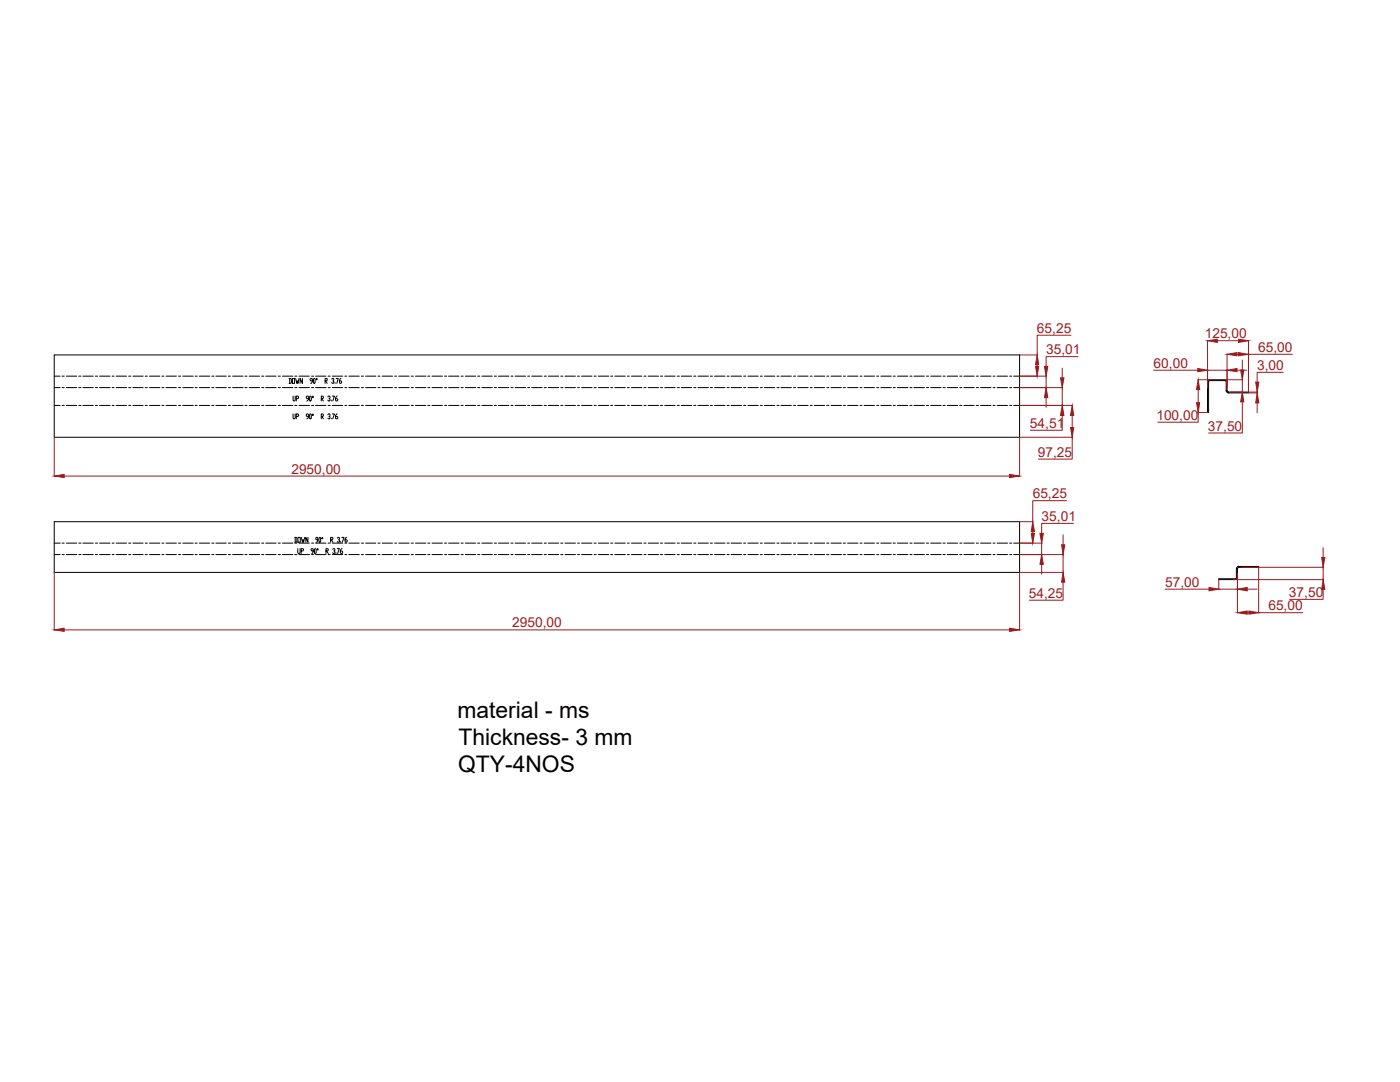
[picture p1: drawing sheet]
<svg xmlns="http://www.w3.org/2000/svg" width="279mm" height="216mm" viewBox="0 0 279 216" stroke-linecap="round" stroke-linejoin="round" font-family="sans-serif">
<!-- layer: 0 -->
<g fill="none" stroke="#000" stroke-width=".2">
<path d="M10.8 77.3h1.2M10.8 75.1h1.2M10.8 70.8h192.7v16.4h-192.7zM12.4 77.3h.4M12.4 75.1h.4M13.2 77.3h2.1M13.2 75.1h2.1M15.7 77.3h.5M15.7 75.1h.5M16.5 77.3h2.1M16.5 75.1h2.1M19 77.3h.5"/>
<path d="M19 75.1h.5M19.9 77.3h2.1M19.9 75.1h2.1M22.4 77.3h.4M22.4 75.1h.4M23.2 77.3h2.1M23.2 75.1h2.1M25.7 77.3h.4M25.7 75.1h.4M26.5 77.3h2.1M26.5 75.1h2.1M29 77.3h.4"/>
<path d="M29 75.1h.4M29.8 77.3h2.1M29.8 75.1h2.1M32.3 77.3h.4M32.3 75.1h.4M33.1 77.3h2.1M33.1 75.1h2.1M35.6 77.3h.5M35.6 75.1h.5M36.5 77.3h2.1M36.5 75.1h2.1M38.9 77.3h.5"/>
<path d="M38.9 75.1h.5M39.8 77.3h2.1M39.8 75.1h2.1M42.3 77.3h.4M42.3 75.1h.4M43.1 77.3h2.1M43.1 75.1h2.1M45.6 77.3h.4M45.6 75.1h.4M46.4 77.3h2.1M46.4 75.1h2.1M48.9 77.3h.4"/>
<path d="M48.9 75.1h.4M49.7 77.3h2.1M49.7 75.1h2.1M52.2 77.3h.4M52.2 75.1h.4M53 77.3h2.1M53 75.1h2.1M55.5 77.3h.5M55.5 75.1h.5M56.4 77.3h2M56.4 75.1h2M57.7 75.5l.5 .1v.7l-.2 .2h-.3"/>
<path d="M57.8 75.5v1M58.4 75.5h.4v1h-.4zM58.5 79l.1 1 .3-.2v-.8M58.8 77.3h.5M58.8 75.1h.5M59 75.5l.3 1v-.5l.2 .5 .2-1M59.1 79.5h.4l.1-.1-.1-.4h-.4v1M59.7 77.3h2.1M59.7 75.1h2.1M60.4 75.5v1l-.5-1v1M61.6 79.5h-.4l-.1-.1 .1-.4 .4 .2v.5l-.4 .3M61.9 79l.2 .2-.1 .8-.2-.2z"/>
<path d="M62.2 77.3h.4M62.2 75.1h.4M62.3 76h-.3l-.1-.4 .1-.1 .3 .1v.6l-.3 .3M62.4 79l.2 .2-.2 .2zM62.6 75.6l.1-.1 .2 .1v.7l-.1 .2-.2-.2zM63 77.3h2.1M63 75.1h2.1M63.1 75.6l.1-.1 .1 .1-.1 .2zM64.1 79.5h.3l.1-.1-.1-.4h-.3v1M64.2 79.5l.3 .5M64.9 76h.3v-.5h-.3v1M65 76l.3 .5"/>
<path d="M65.4 79.2l.1-.2h.3l.1 .4-.3 .1M65.5 77.3h.4M65.5 75.1h.4M65.8 79.5v.5h-.3l-.1-.2M66.1 79.8v.2M66.2 75.6l.1-.1 .3 .1-.1 .4h-.1M66.3 79h.4l-.3 1M66.3 77.3h2.1M66.3 75.1h2.1M66.5 76v.5l-.3-.2M66.9 76.3v.2M67.1 75.5h.4l-.3 1"/>
<path d="M67.3 79l-.3 .4v.4l.3 .2 .1-.3-.1-.2h-.3M68.1 75.5l-.3 .3v.5v.2h.3l.1-.3-.1-.2h-.3M68.8 77.3h.4M68.8 75.1h.4M69.6 77.3h2.1M69.6 75.1h2.1M72.1 77.3h.4M72.1 75.1h.4M73 77.3h2M73 75.1h2M75.4 77.3h.4M75.4 75.1h.4"/>
<path d="M76.3 77.3h2M76.3 75.1h2M78.8 77.3h.3M78.8 75.1h.3M79.6 77.3h2M79.6 75.1h2M82.1 77.3h.4M82.1 75.1h.4M82.9 77.3h2.1M82.9 75.1h2.1M85.4 77.3h.4M85.4 75.1h.4"/>
<path d="M86.2 77.3h2.1M86.2 75.1h2.1M88.7 77.3h.4M88.7 75.1h.4M89.5 77.3h2.1M89.5 75.1h2.1M92 77.3h.4M92 75.1h.4M92.9 77.3h2M92.9 75.1h2M95.3 77.3h.4M95.3 75.1h.4"/>
<path d="M96.2 77.3h2M96.2 75.1h2M98.7 77.3h.4M98.7 75.1h.4M99.5 77.3h2M99.5 75.1h2M102 77.3h.4M102 75.1h.4M102.8 77.3h2.1M102.8 75.1h2.1M105.3 77.3h.4M105.3 75.1h.4"/>
<path d="M106.1 77.3h2.1M106.1 75.1h2.1M108.6 77.3h.4M108.6 75.1h.4M109.4 77.3h2.1M109.4 75.1h2.1M111.9 77.3h.4M111.9 75.1h.4M112.8 77.3h2M112.8 75.1h2M115.3 77.3h.3M115.3 75.1h.3"/>
<path d="M116.1 77.3h2M116.1 75.1h2M118.6 77.3h.4M118.6 75.1h.4M119.4 77.3h2.1M119.4 75.1h2.1M121.9 77.3h.4M121.9 75.1h.4M122.7 77.3h2.1M122.7 75.1h2.1M125.2 77.3h.4M125.2 75.1h.4"/>
<path d="M126 77.3h2.1M126 75.1h2.1M128.5 77.3h.4M128.5 75.1h.4M129.4 77.3h2M129.4 75.1h2M131.8 77.3h.4M131.8 75.1h.4M132.7 77.3h2M132.7 75.1h2M135.2 77.3h.4M135.2 75.1h.4"/>
<path d="M136 77.3h2M136 75.1h2M138.5 77.3h.4M138.5 75.1h.4M139.3 77.3h2.1M139.3 75.1h2.1M141.8 77.3h.4M141.8 75.1h.4M142.6 77.3h2.1M142.6 75.1h2.1M145.1 77.3h.4M145.1 75.1h.4"/>
<path d="M145.9 77.3h2.1M145.9 75.1h2.1M148.4 77.3h.4M148.4 75.1h.4M149.3 77.3h2M149.3 75.1h2M151.8 77.3h.3M151.8 75.1h.3M152.6 77.3h2M152.6 75.1h2M155.1 77.3h.4M155.1 75.1h.4"/>
<path d="M155.9 77.3h2M155.9 75.1h2M158.4 77.3h.4M158.4 75.1h.4M159.2 77.3h2.1M159.2 75.1h2.1M161.7 77.3h.4M161.7 75.1h.4M162.5 77.3h2.1M162.5 75.1h2.1M165 77.3h.4M165 75.1h.4"/>
<path d="M165.8 77.3h2.1M165.8 75.1h2.1M168.3 77.3h.4M168.3 75.1h.4M169.1 77.3h2.1M169.1 75.1h2.1M171.6 77.3h.4M171.6 75.1h.4M172.5 77.3h2M172.5 75.1h2M174.9 77.3h.5M174.9 75.1h.5"/>
<path d="M175.8 77.3h2.1M175.8 75.1h2.1M178.3 77.3h.4M178.3 75.1h.4M179.1 77.3h2.1M179.1 75.1h2.1M181.6 77.3h.4M181.6 75.1h.4M182.4 77.3h2.1M182.4 75.1h2.1M184.9 77.3h.4M184.9 75.1h.4"/>
<path d="M185.7 77.3h2.1M185.7 75.1h2.1M188.2 77.3h.4M188.2 75.1h.4M189 77.3h2.1M189 75.1h2.1M191.5 77.3h.5M191.5 75.1h.5M192.3 77.3h2.1M192.3 75.1h2.1M194.8 77.3h.5M194.8 75.1h.5"/>
<path d="M195.7 77.3h2.1M195.7 75.1h2.1M198.2 77.3h.4M198.2 75.1h.4M199 77.3h2.1M199 75.1h2.1M201.5 77.3h.4M201.5 75.1h.4M202.3 77.3h1.2M202.3 75.1h1.2M241 76.2h.2M241 76.2v6.1h.2v-6.1"/>
<path d="M241.4 75.9v-.1h3.1v.1M241.4 75.9h3.1M241.4 75.9l-.2 .3M241.4 75.7l-.3 .3-.1 .2M244.5 75.7l.4 .3v.2M244.5 75.9l.2 .3M244.7 78l.1 .2 .4 .2M244.7 76.2h.2v1.8h-.2zM244.9 78l.3 .2M245.1 78.2h4.1v.2h-4.1zM10.8 80.9h1.2M12.4 80.9h.4"/>
<path d="M13.2 80.9h2.1M15.7 80.9h.5M16.5 80.9h2.1M19 80.9h.5M19.9 80.9h2.1M22.4 80.9h.4M23.2 80.9h2.1M25.7 80.9h.4M26.5 80.9h2.1M29 80.9h.4M29.8 80.9h2.1M32.3 80.9h.4"/>
<path d="M33.1 80.9h2.1M35.6 80.9h.5M36.5 80.9h2.1M38.9 80.9h.5M39.8 80.9h2.1M42.3 80.9h.4M43.1 80.9h2.1M45.6 80.9h.4M46.4 80.9h2.1M48.9 80.9h.4M49.7 80.9h2.1M52.2 80.9h.4"/>
<path d="M53 80.9h2.1M55.5 80.9h.5M56.4 80.9h2M58.5 82.6l.1 1 .3-.2v-.8M58.8 80.9h.5M59.1 83.1h.4l.1-.2-.1-.3h-.4v1M59.7 80.9h2.1M61.6 83.1h-.4l-.1-.2 .1-.3 .4 .2v.5l-.4 .3M61.9 82.6l.2 .2v.6l-.1 .2-.2-.2zM62.2 80.9h.4M62.4 82.6l.2 .2-.2 .1zM63 80.9h2.1"/>
<path d="M64.1 83.1h.3l.1-.2-.1-.3h-.3v1M64.2 83.1l.3 .5M65.4 82.8l.1-.2h.3l.1 .3-.3 .2M65.5 80.9h.4M65.8 83.1v.5l-.4-.2M66.1 83.4v.2M66.3 82.6h.4l-.3 1M66.3 80.9h2.1M67.3 82.6l-.3 .3v.5l.1 .2 .3-.2-.1-.3h-.3M68.8 80.9h.4M69.6 80.9h2.1M72.1 80.9h.4"/>
<path d="M73 80.9h2M75.4 80.9h.4M76.3 80.9h2M78.8 80.9h.3M79.6 80.9h2M82.1 80.9h.4M82.9 80.9h2.1M85.4 80.9h.4M86.2 80.9h2.1M88.7 80.9h.4M89.5 80.9h2.1M92 80.9h.4"/>
<path d="M92.9 80.9h2M95.3 80.9h.4M96.2 80.9h2M98.7 80.9h.4M99.5 80.9h2M102 80.9h.4M102.8 80.9h2.1M105.3 80.9h.4M106.1 80.9h2.1M108.6 80.9h.4M109.4 80.9h2.1M111.9 80.9h.4"/>
<path d="M112.8 80.9h2M115.3 80.9h.3M116.1 80.9h2M118.6 80.9h.4M119.4 80.9h2.1M121.9 80.9h.4M122.7 80.9h2.1M125.2 80.9h.4M126 80.9h2.1M128.5 80.9h.4M129.4 80.9h2M131.8 80.9h.4"/>
<path d="M132.7 80.9h2M135.2 80.9h.4M136 80.9h2M138.5 80.9h.4M139.3 80.9h2.1M141.8 80.9h.4M142.6 80.9h2.1M145.1 80.9h.4M145.9 80.9h2.1M148.4 80.9h.4M149.3 80.9h2M151.8 80.9h.3"/>
<path d="M152.6 80.9h2M155.1 80.9h.4M155.9 80.9h2M158.4 80.9h.4M159.2 80.9h2.1M161.7 80.9h.4M162.5 80.9h2.1M165 80.9h.4M165.8 80.9h2.1M168.3 80.9h.4M169.1 80.9h2.1M171.6 80.9h.4"/>
<path d="M172.5 80.9h2M174.9 80.9h.5M175.8 80.9h2.1M178.3 80.9h.4M179.1 80.9h2.1M181.6 80.9h.4M182.4 80.9h2.1M184.9 80.9h.4M185.7 80.9h2.1M188.2 80.9h.4M189 80.9h2.1M191.5 80.9h.5"/>
<path d="M192.3 80.9h2.1M194.8 80.9h.5M195.7 80.9h2.1M198.2 80.9h.4M199 80.9h2.1M201.5 80.9h.4M202.3 80.9h1.2M10.8 104.1h192.7v10.1h-192.7zM10.8 110.7h1.2M10.8 108.4h1.2M12.4 110.7h.4M12.4 108.4h.4"/>
<path d="M13.2 110.7h2.1M13.2 108.4h2.1M15.7 110.7h.5M15.7 108.4h.5M16.5 110.7h2.1M16.5 108.4h2.1M19 110.7h.5M19 108.4h.5M19.9 110.7h2.1M19.9 108.4h2.1M22.4 110.7h.4M22.4 108.4h.4"/>
<path d="M23.2 110.7h2.1M23.2 108.4h2.1M25.7 110.7h.4M25.7 108.4h.4M26.5 110.7h2.1M26.5 108.4h2.1M29 110.7h.4M29 108.4h.4M29.8 110.7h2.1M29.8 108.4h2.1M32.3 110.7h.4M32.3 108.4h.4"/>
<path d="M33.1 110.7h2.1M33.1 108.4h2.1M35.6 110.7h.5M35.6 108.4h.5M36.5 110.7h2.1M36.5 108.4h2.1M38.9 110.7h.5M38.9 108.4h.5M39.8 110.7h2.1M39.8 108.4h2.1M42.3 110.7h.4M42.3 108.4h.4"/>
<path d="M43.1 110.7h2.1M43.1 108.4h2.1M45.6 110.7h.4M45.6 108.4h.4M46.4 110.7h2.1M46.4 108.4h2.1M48.9 110.7h.4M48.9 108.4h.4M49.7 110.7h2.1M49.7 108.4h2.1M52.2 110.7h.4M52.2 108.4h.4"/>
<path d="M53 110.7h2.1M53 108.4h2.1M55.5 110.7h.5M55.5 108.4h.5M56.4 110.7h2M56.4 108.4h2M58.8 107.2h.3l.2 .2v.6l-.2 .2h-.3M58.8 110.7h.5M58.8 108.4h.5M58.9 107.2v1M59.4 109.5v.8l.1 .1 .4-.1v-.8M59.5 107.2h.4v1h-.4z"/>
<path d="M59.7 110.7h2.1M59.7 108.4h2.1M60.1 109.9h.3l.2-.3-.5-.1v.9M60.1 107.2l.3 1 .1-.5 .1 .5 .2-1M61.5 107.2v1l-.5-1v1M62.2 110.7h.4M62.2 108.4h.4M62.5 109.9h-.3l-.1-.1 .1-.3 .3 .1v.5l-.3 .3M62.9 109.5l.2 .1v.7l-.1 .1-.2-.1zM63 110.7h2.1M63 108.4h2.1M63.4 109.5l.1 .1-.1 .2z"/>
<path d="M63.4 107.7h-.3v-.5h.3v.2v.5l-.3 .3M63.8 107.2l.2 .2-.1 .8-.2-.2zM64.3 107.2l.2 .2-.2 .1-.1-.1zM65.1 109.9h.3l.1-.3-.4-.1v.9M65.2 109.9l.3 .5M65.5 110.7h.4M65.5 108.4h.4M66 107.7h.3l.1-.2-.1-.3h-.3v1M66.1 107.7l.3 .5M66.3 110.7h2.1M66.3 108.4h2.1M66.4 109.6l.1-.1 .3 .1-.1 .3h-.1"/>
<path d="M66.7 109.9v.5h-.2l-.1-.1M67 110.3v.1M67.3 109.5h.4l-.3 .9M67.3 107.4l.1-.2 .4 .2-.3 .3M67.6 107.7l.2 .2-.2 .3h-.2l-.1-.2M68 108v.2M68.2 107.2h.5l-.4 1M68.3 109.5l-.4 .3v.5l.4 .1 .1-.3-.1-.2h-.4M68.8 110.7h.4M68.8 108.4h.4M69.2 107.2l-.3 .3v.5l.3 .2v-.5h-.3M69.6 110.7h2.1"/>
<path d="M69.6 108.4h2.1M72.1 110.7h.4M72.1 108.4h.4M73 110.7h2M73 108.4h2M75.4 110.7h.4M75.4 108.4h.4M76.3 110.7h2M76.3 108.4h2M78.8 110.7h.3M78.8 108.4h.3M79.6 110.7h2"/>
<path d="M79.6 108.4h2M82.1 110.7h.4M82.1 108.4h.4M82.9 110.7h2.1M82.9 108.4h2.1M85.4 110.7h.4M85.4 108.4h.4M86.2 110.7h2.1M86.2 108.4h2.1M88.7 110.7h.4M88.7 108.4h.4M89.5 110.7h2.1"/>
<path d="M89.5 108.4h2.1M92 110.7h.4M92 108.4h.4M92.9 110.7h2M92.9 108.4h2M95.3 110.7h.4M95.3 108.4h.4M96.2 110.7h2M96.2 108.4h2M98.7 110.7h.4M98.7 108.4h.4M99.5 110.7h2"/>
<path d="M99.5 108.4h2M102 110.7h.4M102 108.4h.4M102.8 110.7h2.1M102.8 108.4h2.1M105.3 110.7h.4M105.3 108.4h.4M106.1 110.7h2.1M106.1 108.4h2.1M108.6 110.7h.4M108.6 108.4h.4M109.4 110.7h2.1"/>
<path d="M109.4 108.4h2.1M111.9 110.7h.4M111.9 108.4h.4M112.8 110.7h2M112.8 108.4h2M115.3 110.7h.3M115.3 108.4h.3M116.1 110.7h2M116.1 108.4h2M118.6 110.7h.4M118.6 108.4h.4M119.4 110.7h2.1"/>
<path d="M119.4 108.4h2.1M121.9 110.7h.4M121.9 108.4h.4M122.7 110.7h2.1M122.7 108.4h2.1M125.2 110.7h.4M125.2 108.4h.4M126 110.7h2.1M126 108.4h2.1M128.5 110.7h.4M128.5 108.4h.4M129.4 110.7h2"/>
<path d="M129.4 108.4h2M131.8 110.7h.4M131.8 108.4h.4M132.7 110.7h2M132.7 108.4h2M135.2 110.7h.4M135.2 108.4h.4M136 110.7h2M136 108.4h2M138.5 110.7h.4M138.5 108.4h.4M139.3 110.7h2.1"/>
<path d="M139.3 108.4h2.1M141.8 110.7h.4M141.8 108.4h.4M142.6 110.7h2.1M142.6 108.4h2.1M145.1 110.7h.4M145.1 108.4h.4M145.9 110.7h2.1M145.9 108.4h2.1M148.4 110.7h.4M148.4 108.4h.4M149.3 110.7h2"/>
<path d="M149.3 108.4h2M151.8 110.7h.3M151.8 108.4h.3M152.6 110.7h2M152.6 108.4h2M155.1 110.7h.4M155.1 108.4h.4M155.9 110.7h2M155.9 108.4h2M158.4 110.7h.4M158.4 108.4h.4M159.2 110.7h2.1"/>
<path d="M159.2 108.4h2.1M161.7 110.7h.4M161.7 108.4h.4M162.5 110.7h2.1M162.5 108.4h2.1M165 110.7h.4M165 108.4h.4M165.8 110.7h2.1M165.8 108.4h2.1M168.3 110.7h.4M168.3 108.4h.4M169.1 110.7h2.1"/>
<path d="M169.1 108.4h2.1M171.6 110.7h.4M171.6 108.4h.4M172.5 110.7h2M172.5 108.4h2M174.9 110.7h.5M174.9 108.4h.5M175.8 110.7h2.1M175.8 108.4h2.1M178.3 110.7h.4M178.3 108.4h.4M179.1 110.7h2.1"/>
<path d="M179.1 108.4h2.1M181.6 110.7h.4M181.6 108.4h.4M182.4 110.7h2.1M182.4 108.4h2.1M184.9 110.7h.4M184.9 108.4h.4M185.7 110.7h2.1M185.7 108.4h2.1M188.2 110.7h.4M188.2 108.4h.4M189 110.7h2.1"/>
<path d="M189 108.4h2.1M191.5 110.7h.5M191.5 108.4h.5M192.3 110.7h2.1M192.3 108.4h2.1M194.8 110.7h.5M194.8 108.4h.5M195.7 110.7h2.1M195.7 108.4h2.1M198.2 110.7h.4M198.2 108.4h.4M199 110.7h2.1"/>
<path d="M199 108.4h2.1M201.5 110.7h.4M201.5 108.4h.4M202.3 110.7h1.2M202.3 108.4h1.2M243.2 115.5h3.3v.2h-3.3zM246.7 113.5h.3v1.7h-.3zM246.8 115.2l-.2 .2M247 115.2l-.1 .2-.3 .3M247.2 113v.2M247.2 113h4v.2h-4M247.2 113l-.4 .2v.2"/>
<path d="M247.2 113.2l-.2 .2"/>
</g>
<g fill="none" stroke="#991b1e" stroke-width=".2">
<path d="M203.5 77.3h8.5M203.5 75.1h5.4M203.5 70.8h3.5M207 72.8v.3M208.8 75.1v2.2M208.8 79.3v2M212 73.4v2M212 77.3v3.6M213.7 66.9h-6.7v3.9M215.1 71.2h-6.3v1.9M230.2 73.9h8.8M239 75.8h3.4"/>
<path d="M239.1 77.7v2.6M241 67.9v9.5M241 73.9h3.9M242.9 68h4.3M244.2 75.8h3.8M244.9 70.6v6.8M245.5 78.2h2.5M246.9 70.7h.3M246.9 73.9h1.9M247.9 71.8v2M247.9 75.8v2.4M249.2 67.9v10.5"/>
<path d="M249.2 70.7h8.7M249.2 78.2h1.8M249.3 78.4h1.7M250.9 78.2v.2M256.1 74.3h-5.2v1.9M10.8 87.3v7.7M12.8 95h188.7M203.5 87.3v7.7M203.5 87.2h10.5M203.5 80.9h10.5M212 82.9v3h-6.4M212.8 99.9h-6.7v4.2"/>
<path d="M214 87.2v4.4h-6.8M214 82.9v2.4M239 82.3h2.1M239.1 82.3v1.9h-8M247.9 80.2v6.2h-6.7M250.9 80.4v1.9M10.8 114.3v11.4M203.5 114.3v11.4M203.5 114.2h8.7M203.5 110.7h8.7M203.5 108.4h4.5M203.5 104.1h2.7"/>
<path d="M206.1 106v.4M207.9 108.4v2.3M207.9 112.6v2M212.2 116.2v3.6h-6.8M212.2 106.7v2M212.2 110.7v3.5M214.2 104.4h-6.3v2M232.5 117.6h8.8M243.2 115.7v1.9M243.2 117.6h3.8M246.1 115.7h18M247 114.4v7.9"/>
<path d="M248 113.2h16.1M248.9 117.6h2M251.2 113.3v9M264.1 117.6v2h-6.7M264.1 109.3v2M264.1 113.2v2.5M12.8 125.7h188.7M248.9 122.3h.3M251.2 122.3h8.8"/>
</g>
<g fill="#991b1e" stroke="#991b1e" stroke-width=".2">
<path d="M244.9 70.7l2-.3v.6z"/>
<path d="M247.2 70.4l2 .3-2 .3z"/>
<path d="M244.9 73.9l2-.4v.7z"/>
<path d="M239 73.5l2 .4-2 .3z"/>
<path d="M239.1 75.8l.3 1.9h-.6z"/>
<path d="M238.8 80.3h.6l-.3 2z"/>
<path d="M247 122.3l1.9-.4v.7z"/>
<path d="M249.2 121.9l2 .4-2 .3z"/>
<path d="M247 117.6l1.9-.4v.7z"/>
<path d="M241.3 117.2l1.9 .4-1.9 .3z"/>
<path d="M214 80.9l.3 2h-.7z"/>
<path d="M213.6 85.3h.7l-.3 1.9z"/>
<path d="M211.7 75.4h.6l-.3 1.9z"/>
<path d="M212 80.9l.3 2h-.6z"/>
<path d="M208.8 77.3l.3 2h-.7z"/>
<path d="M208.4 73.1h.7l-.3 2z"/>
<path d="M206.7 73.1h.6l-.3 2z"/>
<path d="M207 70.8l.3 2h-.6z"/>
<path d="M211.9 108.7h.6l-.3 2z"/>
<path d="M212.2 114.2l.3 2h-.6z"/>
<path d="M207.9 110.7l.3 1.9h-.7z"/>
<path d="M207.5 106.4h.7l-.3 2z"/>
<path d="M205.8 106.4h.6l-.3 2z"/>
<path d="M206.1 104.1l.3 1.9h-.6z"/>
<path d="M250.9 78.4l.3 2h-.6z"/>
<path d="M250.6 76.2h.6l-.3 2z"/>
<path d="M247.6 73.8h.6l-.3 2z"/>
<path d="M247.9 78.2l.3 2h-.6z"/>
<path d="M263.8 111.3h.6l-.3 1.9z"/>
<path d="M264.1 115.7l.3 1.9h-.6z"/>
<path d="M10.8 95l2-.3v.6z"/>
<path d="M201.5 94.7l2 .3-2 .3z"/>
<path d="M241 68l1.9-.3v.6z"/>
<path d="M247.2 67.7l2 .3-2 .3z"/>
<path d="M201.5 125.3l2 .4-2 .3z"/>
<path d="M10.8 125.7l2-.4v.7z"/>
</g>
<g font-size="4.6">
<text x="91.3" y="143.2">material - ms</text>
<text x="91.5" y="148.6">Thickness- 3 mm</text>
<text x="91.4" y="154.1">QTY-4NOS</text>
</g>
<g font-size="2.7" fill="#991b1e">
<text x="207" y="66.4">65,25</text>
<text x="208.8" y="70.7">35,01</text>
<text x="240.4" y="67.5">125,00</text>
<text x="251.1" y="70.2">65,00</text>
<text x="230.2" y="73.4">60,00</text>
<text x="250.9" y="73.8">3,00</text>
<text x="230.8" y="83.8">100,00</text>
<text x="205.6" y="85.4">54,51</text>
<text x="241.1" y="85.9">37,50</text>
<text x="58.2" y="94.5">2950,00</text>
<text x="207.1" y="91.1">97,25</text>
<text x="206.1" y="99.4">65,25</text>
<text x="207.9" y="104">35,01</text>
<text x="205.3" y="119.3">54,25</text>
<text x="232.5" y="117.1">57,00</text>
<text x="257.2" y="119.1">37,50</text>
<text x="102.2" y="125.2">2950,00</text>
<text x="253.1" y="121.8">65,00</text>
</g>
</svg>
